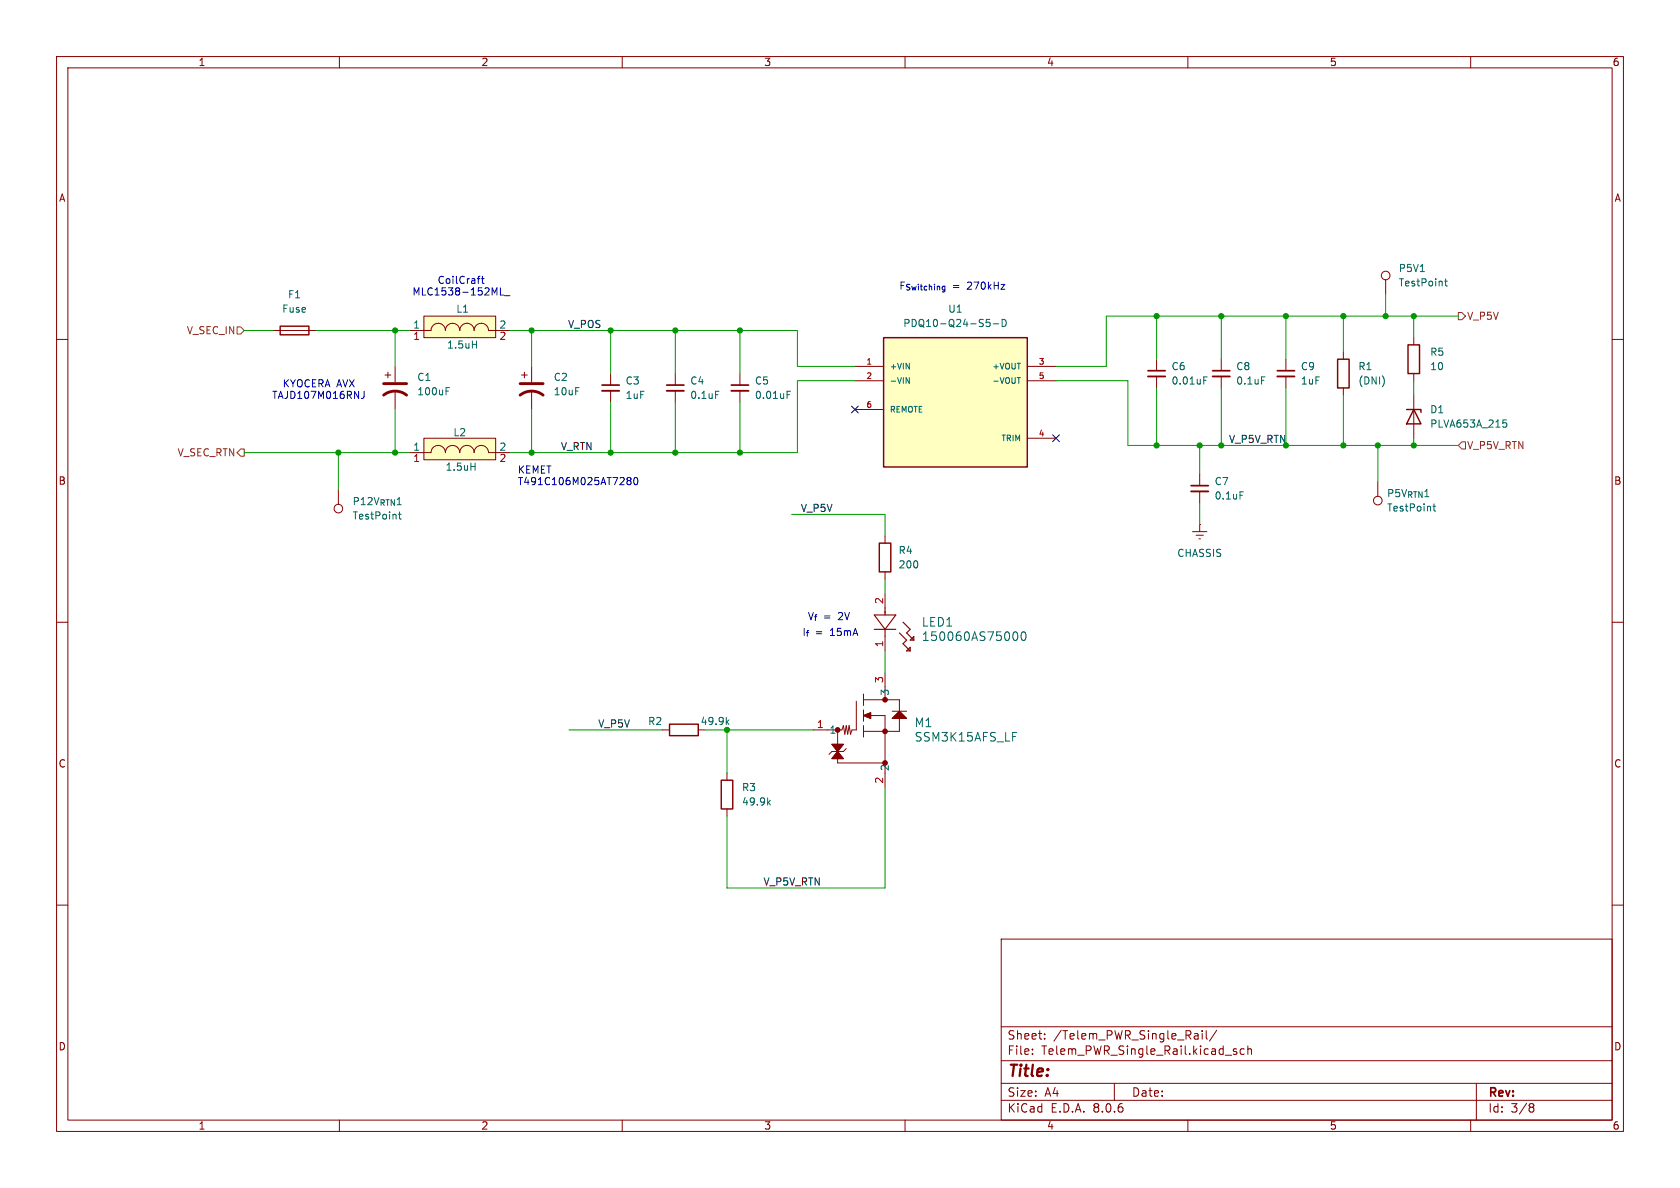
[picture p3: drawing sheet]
<svg xmlns="http://www.w3.org/2000/svg" width="297mm" height="210mm" viewBox="0 0 297 210" stroke-linecap="round" stroke-linejoin="round" font-family="sans-serif">
<g fill="none" stroke="#840000" stroke-width=".18">
<path d="M10 10h277v190h-277zM12 12h273v186h-273zM60 10v2M110 10v2M160 10v2M210 10v2M260 10v2M10 60h2M48.3 58.4h7.6M285 60h2M68.1 66.3h1M68.6 65.8v1"/>
<path d="M69.8 64.8v2.8M69.8 69.1v3.3M204.5 63.5v2M204.5 66.5v2.1M156.5 94.7v1.3M210.8 94h2.6M211.5 94.6h1.2M212 95.3h.2M212.1 92.7h.1M212.1 92.7v1.3M10 110h2M156.5 101.1v1.3"/>
<path d="M156.5 104.9v2.5M156.5 112.5v2.6M156.5 118.9v4.8M285 110h2M128.5 136.7v1.2M147.1 131.6h2l-2 2.5h2zM148.1 134.1v.8h8.4M148.1 129v2.6M149.6 132.3l-.5 .5h-2l-.5 .6M151.4 124v5h-.8l-.2 .8-.3-1.5-.2 1.5-.3-1.5-.2 1.5-.3-1.5-.3 .7h-5M152.7 122.7v2M152.7 125.5v2"/>
<path d="M152.7 128.3v2M152.7 126.5l1.2-.5v1zM152.7 123.7h6.3v2M153.9 126.5h2.6v12.7M157.7 127l1.3-1.3 1.3 1.3zM157.7 125.7h2.6M159 127v2.3h-6.3M10 160h2M128.5 143v1.3M285 160h2M177 166h108v32h-108zM60 198v2"/>
<path d="M110 198v2M160 198v2M177 194.5h108M177 191.5h108M177 187.5h108M177 181.5h108M182.5 186.3v.1M182.5 185.5v.1M184.7 183.6v.1M184.7 182.8v.1M197 191.5v3M210 198v2"/>
<path d="M211.6 182.7l.2 .2v.8M211.8 183.6l-.1 .1M211.8 183.1h-.1M212.5 182.2v.1M212.5 182.7v1M213.2 182.2v1.3l.3 .2M215.1 182.1l-1.3 2M218.1 185.8l.5 .2 .1 .2-.2 .2-.5-.1M218.1 185.5h.5M220 185.5l-.5-.1-.3 .3v.4l.2 .2h.6M220.6 185.5l.2-.1 .4 .1v.9M220.6 184.9v1.5"/>
<path d="M260 198v2M261 191.5v6.5M270.6 195.1h.3l.3 .3-.3 .3M270.6 195.7h.3M270.9 195.7l.2 .2 .1 .4-.3 .3h-.3"/>
</g>
<path d="M49.5 57.7h5.1v1.5h-5.1zM155.4 96h2.1v5.1h-2.1zM127.5 137.9h2v5.1h-2z" fill="none" stroke="#840000" stroke-width=".25"/>
<path d="M78.9 69.1h.4M78.9 68.5h.6M212.8 67.2h.4M212.8 66.6h.6M179.3 111.8l.1-.1a.83 .83 0 0 1 .6 .6 .83 .83 0 0 1-.3 .8h-.4M180.7 111.8l.2-.1a.83 .83 0 0 1 .6 .6 .83 .83 0 0 1-.3 .8l-.2 .1a.82 .82 0 0 1-.3-1.4zM179 129.5h.7M135.8 141.8l.4 .5M136.2 141.5l-.5 .4" fill="none" stroke="#006464" stroke-width=".18"/>
<g fill="#840000" stroke="#840000" stroke-width=".18">
<path d="M152.7 126.5l1.2-.5v1z"/>
<path d="M157.7 127l1.3-1.3 1.3 1.3z"/>
<path d="M147.1 131.6h2l-1 1.2 1 1.3h-2l1-1.3z"/>
</g>
<g fill="none" stroke="#840000" stroke-width=".51">
<path d="M67.8 69.9a3.3 3.3 0 0 1 4.1 0M67.8 67.8h4.1"/>
<circle cx="148.1" cy="129" r=".25"/>
<circle cx="156.5" cy="134.9" r=".25"/>
<circle cx="156.5" cy="123.7" r=".25"/>
<circle cx="156.5" cy="129.3" r=".25"/>
</g>
<path d="M154.6 108.7h3.8l-1.9 2.6zM154.6 111.3h3.8M156.5 107.4v1.3M156.5 111.3v1.2M159 111.9l1.3 1.3-.7 .6 1.3 1.3M159.6 110l1.3 1.3-.6 .6 1.2 1.3M160.3 115.1l.6-.7v.7zM160.9 113.2l.6-.7v.7z" fill="none" stroke="#840000" stroke-width=".2"/>
<path d="M202.9 66.5h3.1" fill="none" stroke="#840000" stroke-width=".33"/>
<path d="M202.9 65.5h3.1" fill="none" stroke="#840000" stroke-width=".3"/>
<path d="M74.9 55.9h12.7v3.8h-12.7z" fill="#ffffc2"/>
<g fill="none" stroke="#840000" stroke-width=".18">
<path d="M72.4 58.4h3.8a1.27 1.27 0 0 1 1.3-1.2 1.27 1.27 0 0 1 1.2 1.2 1.27 1.27 0 0 1 1.3-1.2 1.27 1.27 0 0 1 1.3 1.2 1.27 1.27 0 0 1 1.2-1.2 1.27 1.27 0 0 1 1.3 1.2 1.27 1.27 0 0 1 1.3-1.2 1.27 1.27 0 0 1 1.3 1.2h3.8M74.9 55.9h12.7v3.8h-12.7zM245 49.5v2.5M92.2 66.3h1M92.7 65.8v1M94 64.8v2.8M94 69.1v3.3M215.9 63.5v2M215.9 66.5v2.1M249.9 69.9v7.6M59.8 86.6v2.5"/>
<circle cx="245" cy="48.7" r=".76"/>
<circle cx="59.8" cy="89.9" r=".76"/>
</g>
<path d="M251.1 48h.7M255.4 49.7h.5M255.6 49.3v1.1l.3 .2M83.5 60.9h.7M84.2 60.3v1.2M223 66.6h.6M265.7 74.2h.6M265.8 74.7h.3l.3 .3-.1 .4-.5 .1M70.4 90.9h.5M70.6 90.5v1.1l.3 .2" fill="none" stroke="#006464" stroke-width=".18"/>
<path d="M214.4 66.5h3" fill="none" stroke="#840000" stroke-width=".33"/>
<path d="M214.4 65.5h3" fill="none" stroke="#840000" stroke-width=".3"/>
<path d="M248.7 72.4h2.5v.5M249.9 72.4l1.3 2.5h-2.5z" fill="none" stroke="#840000" stroke-width=".25"/>
<path d="M91.9 69.9a3.3 3.3 0 0 1 4.1 0M91.9 67.8h4.1" fill="none" stroke="#840000" stroke-width=".51"/>
<path d="M74.9 77.5h12.7v3.8h-12.7z" fill="#ffffc2"/>
<path d="M74.9 77.5h12.7v3.8h-12.7zM72.4 80h3.8a1.27 1.27 0 0 1 1.3-1.3 1.27 1.27 0 0 1 1.2 1.3 1.27 1.27 0 0 1 1.3-1.3 1.27 1.27 0 0 1 1.3 1.3 1.27 1.27 0 0 1 1.2-1.3 1.27 1.27 0 0 1 1.3 1.3 1.27 1.27 0 0 1 1.3-1.3 1.27 1.27 0 0 1 1.3 1.3h3.8" fill="none" stroke="#840000" stroke-width=".18"/>
<path d="M83.3 82.5h.7M84 81.9v1.2" fill="none" stroke="#006464" stroke-width=".18"/>
<path d="M156.2 59.7h25.4v22.9h-25.4z" fill="#ffffc2"/>
<path d="M156.2 59.7h25.4v22.9h-25.4zM236.5 63.5h2v5.1h-2zM248.9 61h2.1v5h-2.1zM118.4 128h5v2h-5z" fill="none" stroke="#840000" stroke-width=".25"/>
<g fill="none" stroke="#840000" stroke-width=".18">
<path d="M249.9 59.7v1.3M107.9 66v2.1M107.9 69.1v2M119.4 66v2.1M119.4 69.1v2M130.8 66v2.1M130.8 69.1v2M151.1 64.8h5.1M151.1 67.3h5.1M151.1 72.4h5.1M181.6 64.8h5.1M181.6 67.3h5.1"/>
<path d="M181.6 77.5h5.1M227.3 63.5v2M227.3 66.5v2.1M237.5 62.2v1.3M237.5 68.6v1.3M249.9 66v1.3M212.1 83.8v2.1M212.1 86.9v2M243.6 85.2v2.5M117.1 129h1.3M123.4 129h1.3"/>
<circle cx="243.6" cy="88.5" r=".76"/>
</g>
<g fill="none" stroke="#006464" stroke-width=".18">
<path d="M174.4 56.5h.6M174.4 57l.4-.1 .2 .3-.1 .5h-.5M175.6 57.2h1M177.2 56.5a.64 .64 0 0 1 .7 .6 .64 .64 0 0 1-.7 .6zM126.5 69.2h.6M139.1 69.8h.5M139.1 69.2h.7M160.2 66.8l.6 1v-1M179.8 66.8h.6M219.2 86.9h.6M253.3 89.5h.5M253.5 89.1v1.1l.3 .1"/>
<path d="M128.5 127.6l.4 .5M128.9 127.2l-.5 .5"/>
</g>
<path d="M106.4 69.1h3.1M117.9 69.1h3M129.3 69.1h3M225.8 66.5h3.1M210.6 86.9h3" fill="none" stroke="#840000" stroke-width=".33"/>
<path d="M106.4 68.1h3.1M117.9 68.1h3M129.3 68.1h3M225.8 65.5h3.1M210.6 85.9h3" fill="none" stroke="#840000" stroke-width=".3"/>
<path d="M41.9 57.8h.6l.7 .6-.7 .7h-.6zM257.8 55.2h.6l.7 .7-.7 .6h-.6zM257.8 78.7l.6-.6h.7v1.3h-.7zM41.9 80l.6-.6h.7v1.2h-.7z" fill="none" stroke="#725600" stroke-width=".18"/>
<g fill="none" stroke="#0000c2" stroke-width=".18">
<path d="M84.4 49.3h.5M84.9 48.8l-.3 .1M85.1 49.3h.5M85.3 48.8v1.1l.3 .2M88.5 50.9v1.3h.6M89.2 52.3h1M64.4 69.2v.9a.41 .41 0 0 1-.5 .3M110.8 84.7l.3 .3M110.8 84.7l.3-.3 .3 .1 .2 .2-.3 .3M111.1 85h.2M111.1 85l-.3 .2M111.3 85l.3 .2-.1 .4-.4 .1-.3-.3"/>
<path d="M112.2 84.5l.1-.1a.68 .68 0 0 1 .5 .6 .68 .68 0 0 1-.5 .7l-.1-.1-.2-.4z"/>
</g>
<g fill="none" stroke="#009600" stroke-width=".18">
<path d="M43.2 58.4h5.1M55.9 58.4h16.5M69.8 58.4v6.4M90.2 58.4h50.8v6.4h10.1M94 58.4v6.4M107.9 58.4v7.6M119.4 58.4v7.6M130.8 58.4v7.6M204.5 55.9v7.6M215.9 55.9v7.6M227.3 55.9v7.6M237.5 55.9v6.3"/>
<path d="M245 52v3.9M249.9 55.9v3.8M257.8 55.9h-62.2v8.9h-8.9M69.8 72.4v7.6M94 72.4v7.6M107.9 71.1v8.9M119.4 71.1v8.9M130.8 71.1v8.9M151.1 67.3h-10.1v12.7h-50.8M186.7 67.3h12.7v11.4h58.4M204.5 68.6v10.1M212.1 78.7v5.1"/>
<path d="M215.9 68.6v10.1M227.3 68.6v10.1M237.5 69.9v8.8M243.6 78.7v6.5M249.9 67.3v2.6M249.9 77.5v1.2M43.2 80h29.2M59.8 80v6.6M140 90.9h16.5v3.8M212.1 88.9v3.8M156.5 102.4v2.5M156.5 115.1v3.8"/>
<path d="M100.6 129h16.5M124.7 129h19.1M128.5 129v7.7M156.5 139.2v17.8h-28v-12.7"/>
</g>
<path d="M150.5 71.8l1.2 1.2M151.7 71.8l-1.2 1.2M186.1 76.9l1.2 1.2M187.3 76.9l-1.2 1.2" fill="none" stroke="#000084" stroke-width=".18"/>
<g fill="#009600" stroke="#009600" stroke-width=".18">
<circle cx="204.5" cy="78.7" r=".46"/>
<circle cx="215.9" cy="78.7" r=".46"/>
<circle cx="204.5" cy="55.9" r=".46"/>
<circle cx="215.9" cy="55.9" r=".46"/>
<circle cx="130.8" cy="80" r=".46"/>
<circle cx="128.5" cy="129" r=".46"/>
<circle cx="94" cy="80" r=".46"/>
<circle cx="69.8" cy="58.4" r=".46"/>
<circle cx="94" cy="58.4" r=".46"/>
<circle cx="69.8" cy="80" r=".46"/>
<circle cx="59.8" cy="80" r=".46"/>
<circle cx="227.3" cy="55.9" r=".46"/>
<circle cx="237.5" cy="55.9" r=".46"/>
<circle cx="227.3" cy="78.7" r=".46"/>
<circle cx="245" cy="55.9" r=".46"/>
<circle cx="237.5" cy="78.7" r=".46"/>
<circle cx="212.1" cy="78.7" r=".46"/>
<circle cx="249.9" cy="55.9" r=".46"/>
<circle cx="249.9" cy="78.7" r=".46"/>
<circle cx="243.6" cy="78.7" r=".46"/>
<circle cx="107.9" cy="80" r=".46"/>
<circle cx="119.4" cy="58.4" r=".46"/>
<circle cx="107.9" cy="58.4" r=".46"/>
<circle cx="130.8" cy="58.4" r=".46"/>
<circle cx="119.4" cy="80" r=".46"/>
</g>
<text font-size="2.8" fill="#840000" x="178" y="190.9">Title:</text>
<g font-size="2.1" fill="#006464">
<text x="162.9" y="111">LED1</text>
<text x="162.9" y="113.5">150060AS75000</text>
<text x="161.6" y="128.8">M1</text>
<text x="161.6" y="131.3">SSM3K15AFS_LF</text>
</g>
<g font-size="2.1" fill="#840000">
<text x="178" y="184">Sheet:</text>
<text x="186.2" y="184">/Telem_PWR_Single_Rail/</text>
<text x="178" y="186.7">File:</text>
<text x="184.1" y="186.7">Telem_PWR_Single_Rail.kicad_sch</text>
<text x="178" y="196.9">KiCad</text>
<text x="178" y="194.1">Size:</text>
<text x="184.7" y="194.1">A4</text>
<text x="185.7" y="196.9">E.D.A.</text>
<text x="193.3" y="196.9">8.0.6</text>
<text x="200" y="194.1">Date:</text>
<text x="263" y="194.3">Rev:</text>
<text x="263" y="196.9">Id:</text>
<text x="267.1" y="196.9">3/8</text>
</g>
<g font-size="1.8" fill="#840000">
<text x="35" y="11.9">1</text>
<text x="85" y="11.9">2</text>
<text x="135" y="11.9">3</text>
<text x="185" y="11.9">4</text>
<text x="235" y="11.9">5</text>
<text x="285" y="11.9">6</text>
<text x="10.3" y="35.9">A</text>
<text x="285.3" y="35.9">A</text>
<text x="10.3" y="85.9">B</text>
<text x="285.3" y="85.9">B</text>
<text x="10.3" y="135.9">C</text>
<text x="285.3" y="135.9">C</text>
<text x="10.3" y="185.9">D</text>
<text x="285.3" y="185.9">D</text>
<text x="35" y="199.9">1</text>
<text x="85" y="199.9">2</text>
<text x="135" y="199.9">3</text>
<text x="185" y="199.9">4</text>
<text x="235" y="199.9">5</text>
<text x="285" y="199.9">6</text>
</g>
<g font-size="1.8" fill="#006464">
<text x="50.8" y="52.9">F1</text>
<text x="247.2" y="48.3">P5V1</text>
<text x="247.2" y="50.8">TestPoint</text>
<text x="49.8" y="55.5">Fuse</text>
<text x="73" y="58.2">1</text>
<text x="80.6" y="55.5">L1</text>
<text x="159.6" y="58">PDQ10-Q24-S5-D</text>
<text x="167.5" y="55.5">U1</text>
<text x="78.9" y="61.8">1.5uH</text>
<text x="207" y="65.6">C6</text>
<text x="218.4" y="65.6">C8</text>
<text x="229.9" y="65.6">C9</text>
<text x="240" y="65.6">R1</text>
<text x="252.7" y="63.1">R5</text>
<text x="252.7" y="65.6">10</text>
<text x="73.7" y="67.5">C1</text>
<text x="73.7" y="70.1">100uF</text>
<text x="97.8" y="67.5">C2</text>
<text x="97.8" y="70.1">10uF</text>
<text x="110.5" y="68.2">C3</text>
<text x="110.5" y="70.7">1uF</text>
<text x="121.9" y="68.2">C4</text>
<text x="121.9" y="70.7">0.1uF</text>
<text x="133.4" y="68.2">C5</text>
<text x="133.4" y="70.7">0.01uF</text>
<text x="207" y="68.2">0.01uF</text>
<text x="218.4" y="68.2">0.1uF</text>
<text x="229.9" y="68.2">1uF</text>
<text x="240" y="68.2">(DNI)</text>
<text x="80.1" y="77.3">L2</text>
<text x="252.7" y="73.3">D1</text>
<text x="252.7" y="75.8">PLVA653A_215</text>
<text x="73" y="79.8">1</text>
<text x="78.7" y="83.4">1.5uH</text>
<text x="62.2" y="89.5">P12V_{RTN}1</text>
<text x="214.6" y="86">C7</text>
<text x="214.6" y="88.5">0.1uF</text>
<text x="245.1" y="88.1">P5V_{RTN}1</text>
<text x="62.2" y="92">TestPoint</text>
<text x="245.1" y="90.6">TestPoint</text>
<text x="158.8" y="98.1">R4</text>
<text x="158.8" y="100.7">200</text>
<text x="208" y="98.7">CHASSIS</text>
<text x="157.3" y="123.1" transform="rotate(-90 157.3 123.1)">3</text>
<text x="114.5" y="128.4">R2</text>
<text x="123.8" y="128.4">49.9k</text>
<text x="146.6" y="129.9">1</text>
<text x="157.3" y="136.4" transform="rotate(-90 157.3 136.4)">2</text>
<text x="131.1" y="140.1">R3</text>
<text x="131.1" y="142.6">49.9k</text>
</g>
<g font-size="1.8" fill="#0000c2">
<text x="72.8" y="52.4">MLC1538-152ML_</text>
<text x="77.3" y="50.4">CoilCraft</text>
<text x="158.9" y="51.4">F_{Switching}</text>
<text x="168.4" y="51.4">=</text>
<text x="171.1" y="51.4">270kHz</text>
<text x="48" y="70.7">TAJD107M016RNJ</text>
<text x="49.9" y="68.7">KYOCERA AVX</text>
<text x="91.4" y="83.9">KEMET</text>
<text x="91.4" y="86">T491C106M025AT7280</text>
<text x="141.8" y="112.6">I_{f}=</text>
<text x="142.7" y="109.8">V_{f}</text>
<text x="145.6" y="109.8">=</text>
<text x="146.9" y="112.6">15mA</text>
<text x="148.3" y="109.8">2V</text>
</g>
<g font-size="1.8" fill="#725600">
<text x="32.9" y="59.3">V_SEC_IN</text>
<text x="259.3" y="56.7">V_P5V</text>
<text x="31.3" y="80.9">V_SEC_RTN</text>
<text x="259.3" y="79.6">V_P5V_RTN</text>
</g>
<g font-size="1.8" fill="#a90000">
<text x="88.2" y="58.2">2</text>
<text x="73" y="60.4">1</text>
<text x="88.2" y="60.4">2</text>
<text x="73" y="82">1</text>
<text x="88.2" y="79.8">2</text>
<text x="88.2" y="82">2</text>
<text x="156.2" y="106.9" transform="rotate(-90 156.2 106.9)">2</text>
<text x="156.2" y="114.5" transform="rotate(-90 156.2 114.5)">1</text>
<text x="156.2" y="120.8" transform="rotate(-90 156.2 120.8)">3</text>
<text x="144.3" y="128.8">1</text>
<text x="156.2" y="138.6" transform="rotate(-90 156.2 138.6)">2</text>
</g>
<g font-size="1.8" fill="#0f0f0f">
<text x="100.3" y="58.1">V_POS</text>
<text x="99.1" y="79.7">V_RTN</text>
<text x="217.2" y="78.4">V_P5V_RTN</text>
<text x="141.5" y="90.6">V_P5V</text>
<text x="105.7" y="128.7">V_P5V</text>
<text x="134.9" y="156.6">V_P5V_RTN</text>
</g>
<g font-size="1.4" fill="#a90000">
<text x="153.1" y="64.5">1</text>
<text x="183.5" y="64.5">3</text>
<text x="153.1" y="67.1">2</text>
<text x="183.5" y="67.1">5</text>
<text x="153.1" y="72.1">6</text>
<text x="183.5" y="77.2">4</text>
</g>
<g font-size="1.4" fill="#006464">
<text x="157.2" y="65.5">+VIN</text>
<text x="175.3" y="65.5">+VOUT</text>
<text x="157.2" y="68">-VIN</text>
<text x="175.3" y="68">-VOUT</text>
<text x="157.2" y="73.1">REMOTE</text>
<text x="176.9" y="78.2">TRIM</text>
</g>
</svg>
